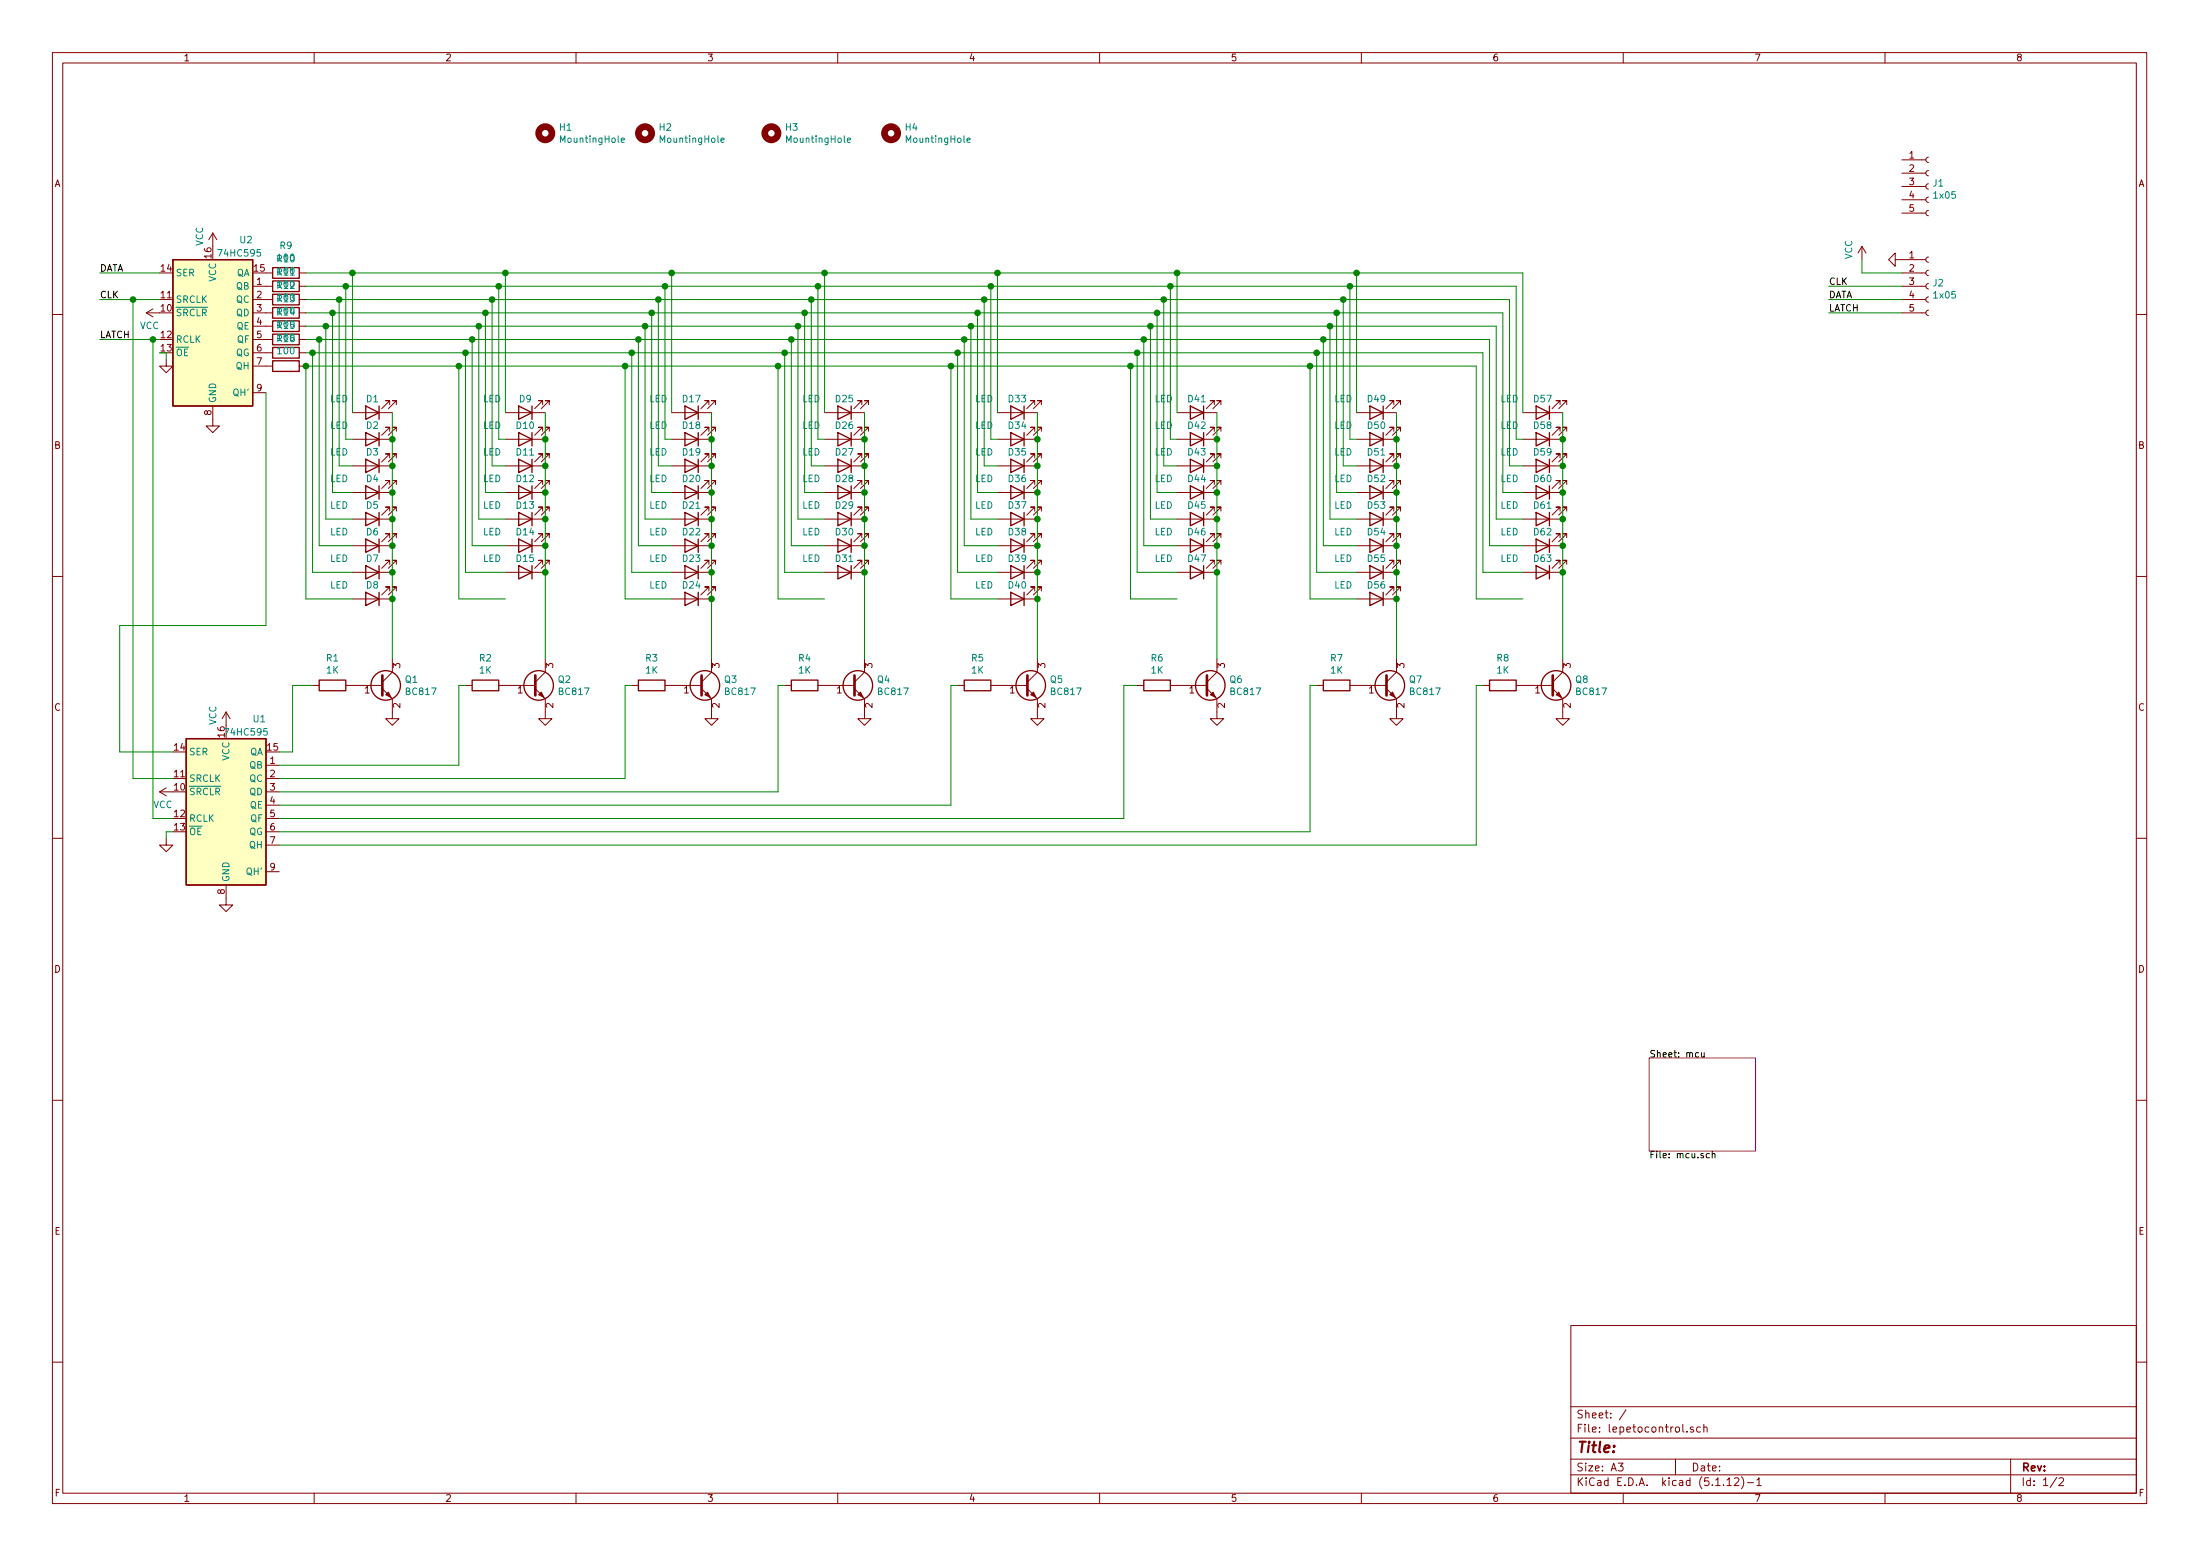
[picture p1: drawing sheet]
<svg xmlns="http://www.w3.org/2000/svg" width="420mm" height="297mm" viewBox="0 0 420 297" stroke-linecap="round" stroke-linejoin="round" font-family="sans-serif">
<g fill="none" stroke="#840000" stroke-width=".19">
<path d="M10 10h400v277h-400zM12 12h396v273.1h-396zM60 10v2M110 10v2M160 10v2M210 10v2M260 10v2M310 10v2M360 10v2M363.2 38.1h4.6M363.2 35.6h4.6M363.2 33.1h4.6"/>
<path d="M363.2 30.5h4.6M368.3 37.6l-.3 .1-.2 .4 .1 .3 .4 .2M368.3 35.1l-.3 .1-.2 .3 .1 .4 .4 .2M368.3 32.5l-.3 .2-.2 .3 .1 .4 .4 .2M368.3 30l-.3 .1-.2 .3 .1 .4 .4 .2M27.9 59.7h2.6M27.9 59.7l1.3 .8M29.2 59l-1.3 .7M40.6 44.5v2.5M40.6 44.5l-.7 1.3M40.6 44.5l.8 1.3M48.3 54.6h3.8"/>
<path d="M48.3 57.2h3.8M48.3 59.7h3.8M50.8 52.1h1.3M57.1 54.6h1.3M57.1 57.2h1.3M57.1 59.7h1.3M57.1 52.1h1.3M355.6 47l-.8 1.3M355.6 47v2.6M355.6 47l.8 1.3M361.9 49.6v-1.3l-1.2 1.3 1.2 1.2v-1.2h5.9M363.2 54.6h4.6"/>
<path d="M363.2 57.2h4.6M363.2 59.7h4.6M363.2 52.1h4.6M363.2 40.7h4.6M368.3 59.2l-.3 .1-.2 .4 .1 .3 .4 .2M368.3 56.7l-.3 .1-.2 .3 .1 .4 .4 .2M368.3 54.1l-.3 .1-.2 .4 .1 .4 .4 .2M368.3 51.6l-.3 .1-.2 .3 .1 .4 .4 .2M368.3 49.1l-.3 .1-.2 .3 .1 .4 .4 .2M368.3 40.2l-.3 .1-.2 .3 .1 .4 .4 .2M10 60h2M31.7 68.6v1.3h1.3l-1.3 1.3-1.2-1.3h1.2"/>
<path d="M40.6 77.5v3.8h1.3l-1.3 1.3-1.2-1.3h1.2M48.3 62.3h3.8M48.3 64.8h3.8M48.3 67.3h3.8M48.3 69.9h3.8M48.3 75h2.5M57.1 62.3h1.3M57.1 64.8h1.3M57.1 67.3h1.3M57.1 69.9h1.3M67.3 78.8h7.6M74.4 77.3v-.8h-.7h.7l-1.5 1.5"/>
<path d="M75.7 77.3v-.8h-.8h.8l-1.5 1.5M96.5 78.8h7.6M103.6 77.3v-.8h-.7h.7l-1.5 1.5M104.9 77.3v-.8h-.8h.8l-1.5 1.5M128.3 78.8h7.6M135.4 77.3v-.8h-.8h.8l-1.5 1.5M136.7 77.3v-.8h-.8h.8l-1.6 1.5M157.5 78.8h7.6M164.6 77.3v-.8h-.8h.8l-1.5 1.5M165.9 77.3v-.8h-.8h.8l-1.6 1.5M190.5 78.8h7.6M197.6 77.3v-.8h-.8h.8l-1.5 1.5"/>
<path d="M198.9 77.3v-.8h-.8h.8l-1.5 1.5M224.8 78.8h7.6M231.9 77.3v-.8h-.8h.8l-1.5 1.5M233.2 77.3v-.8h-.8h.8l-1.6 1.5M259.1 78.8h7.6M266.2 77.3v-.8h-.8h.8l-1.5 1.5M267.5 77.3v-.8h-.8h.8l-1.6 1.5M290.8 78.8h7.6M297.9 77.3v-.8h-.7h.7l-1.5 1.5M299.2 77.3v-.8h-.8h.8l-1.5 1.5M408 60h2M67.3 99.1h7.6"/>
<path d="M67.3 94h7.6M67.3 88.9h7.6M67.3 83.9h7.6M74.4 82.3v-.7h-.7h.7l-1.5 1.5M74.4 87.4v-.7h-.7h.7l-1.5 1.5M74.4 92.5v-.8h-.7h.7l-1.5 1.6M74.4 97.6v-.8h-.7h.7l-1.5 1.5M75.7 82.3v-.7h-.8h.8l-1.5 1.5M75.7 87.4v-.7h-.8h.8l-1.5 1.5M75.7 92.5v-.8h-.8h.8l-1.5 1.6M75.7 97.6v-.8h-.8h.8l-1.5 1.5M96.5 99.1h7.6"/>
<path d="M96.5 94h7.6M96.5 88.9h7.6M96.5 83.9h7.6M103.6 82.3v-.7h-.7h.7l-1.5 1.5M103.6 87.4v-.7h-.7h.7l-1.5 1.5M103.6 92.5v-.8h-.7h.7l-1.5 1.6M103.6 97.6v-.8h-.7h.7l-1.5 1.5M104.9 82.3v-.7h-.8h.8l-1.5 1.5M104.9 87.4v-.7h-.8h.8l-1.5 1.5M104.9 92.5v-.8h-.8h.8l-1.5 1.6M104.9 97.6v-.8h-.8h.8l-1.5 1.5M128.3 99.1h7.6"/>
<path d="M128.3 94h7.6M128.3 88.9h7.6M128.3 83.9h7.6M135.4 97.6v-.8h-.8h.8l-1.5 1.5M135.4 92.5v-.8h-.8h.8l-1.5 1.6M135.4 82.3v-.7h-.8h.8l-1.5 1.5M135.4 87.4v-.7h-.8h.8l-1.5 1.5M136.7 97.6v-.8h-.8h.8l-1.6 1.5M136.7 92.5v-.8h-.8h.8l-1.6 1.6M136.7 82.3v-.7h-.8h.8l-1.6 1.5M136.7 87.4v-.7h-.8h.8l-1.6 1.5M157.5 99.1h7.6"/>
<path d="M157.5 94h7.6M157.5 88.9h7.6M157.5 83.9h7.6M164.6 82.3v-.7h-.8h.8l-1.5 1.5M164.6 87.4v-.7h-.8h.8l-1.5 1.5M164.6 92.5v-.8h-.8h.8l-1.5 1.6M164.6 97.6v-.8h-.8h.8l-1.5 1.5M165.9 82.3v-.7h-.8h.8l-1.6 1.5M165.9 87.4v-.7h-.8h.8l-1.6 1.5M165.9 92.5v-.8h-.8h.8l-1.6 1.6M165.9 97.6v-.8h-.8h.8l-1.6 1.5M190.5 99.1h7.6"/>
<path d="M190.5 94h7.6M190.5 88.9h7.6M190.5 83.9h7.6M197.6 82.3v-.7h-.8h.8l-1.5 1.5M197.6 87.4v-.7h-.8h.8l-1.5 1.5M197.6 92.5v-.8h-.8h.8l-1.5 1.6M197.6 97.6v-.8h-.8h.8l-1.5 1.5M198.9 82.3v-.7h-.8h.8l-1.5 1.5M198.9 87.4v-.7h-.8h.8l-1.5 1.5M198.9 92.5v-.8h-.8h.8l-1.5 1.6M198.9 97.6v-.8h-.8h.8l-1.5 1.5M224.8 99.1h7.6"/>
<path d="M224.8 94h7.6M224.8 88.9h7.6M224.8 83.9h7.6M231.9 82.3v-.7h-.8h.8l-1.5 1.5M231.9 87.4v-.7h-.8h.8l-1.5 1.5M231.9 92.5v-.8h-.8h.8l-1.5 1.6M231.9 97.6v-.8h-.8h.8l-1.5 1.5M233.2 82.3v-.7h-.8h.8l-1.6 1.5M233.2 87.4v-.7h-.8h.8l-1.6 1.5M233.2 92.5v-.8h-.8h.8l-1.6 1.6M233.2 97.6v-.8h-.8h.8l-1.6 1.5M259.1 99.1h7.6"/>
<path d="M259.1 94h7.6M259.1 88.9h7.6M259.1 83.9h7.6M266.2 97.6v-.8h-.8h.8l-1.5 1.5M266.2 82.3v-.7h-.8h.8l-1.5 1.5M266.2 87.4v-.7h-.8h.8l-1.5 1.5M266.2 92.5v-.8h-.8h.8l-1.5 1.6M267.5 97.6v-.8h-.8h.8l-1.6 1.5M267.5 82.3v-.7h-.8h.8l-1.6 1.5M267.5 87.4v-.7h-.8h.8l-1.6 1.5M267.5 92.5v-.8h-.8h.8l-1.6 1.6M290.8 99.1h7.6"/>
<path d="M290.8 94h7.6M290.8 88.9h7.6M290.8 83.9h7.6M297.9 97.6v-.8h-.7h.7l-1.5 1.5M297.9 92.5v-.8h-.7h.7l-1.5 1.6M297.9 87.4v-.7h-.7h.7l-1.5 1.5M297.9 82.3v-.7h-.7h.7l-1.5 1.5M299.2 97.6v-.8h-.8h.8l-1.5 1.5M299.2 92.5v-.8h-.8h.8l-1.5 1.6M299.2 87.4v-.7h-.8h.8l-1.5 1.5M299.2 82.3v-.7h-.8h.8l-1.5 1.5M10 110h2"/>
<path d="M67.3 109.3h7.6M67.3 104.2h7.6M67.3 114.3h7.6M74.4 102.7v-.8h-.7h.7l-1.5 1.5M74.4 107.7v-.7h-.7h.7l-1.5 1.5M74.4 112.8v-.7h-.7h.7l-1.5 1.5M75.7 102.7v-.8h-.8h.8l-1.5 1.5M75.7 107.7v-.7h-.8h.8l-1.5 1.5M75.7 112.8v-.7h-.8h.8l-1.5 1.5M96.5 109.3h7.6M96.5 104.2h7.6M103.6 102.7v-.8h-.7h.7l-1.5 1.5"/>
<path d="M103.6 107.7v-.7h-.7h.7l-1.5 1.5M104.9 102.7v-.8h-.8h.8l-1.5 1.5M104.9 107.7v-.7h-.8h.8l-1.5 1.5M128.3 109.3h7.6M128.3 104.2h7.6M128.3 114.3h7.6M135.4 102.7v-.8h-.8h.8l-1.5 1.5M135.4 107.7v-.7h-.8h.8l-1.5 1.5M135.4 112.8v-.7h-.8h.8l-1.5 1.5M136.7 102.7v-.8h-.8h.8l-1.6 1.5M136.7 107.7v-.7h-.8h.8l-1.6 1.5M136.7 112.8v-.7h-.8h.8l-1.6 1.5"/>
<path d="M157.5 109.3h7.6M157.5 104.2h7.6M164.6 102.7v-.8h-.8h.8l-1.5 1.5M164.6 107.7v-.7h-.8h.8l-1.5 1.5M165.9 102.7v-.8h-.8h.8l-1.6 1.5M165.9 107.7v-.7h-.8h.8l-1.6 1.5M190.5 109.3h7.6M190.5 104.2h7.6M190.5 114.3h7.6M197.6 102.7v-.8h-.8h.8l-1.5 1.5M197.6 107.7v-.7h-.8h.8l-1.5 1.5M197.6 112.8v-.7h-.8h.8l-1.5 1.5"/>
<path d="M198.9 102.7v-.8h-.8h.8l-1.5 1.5M198.9 107.7v-.7h-.8h.8l-1.5 1.5M198.9 112.8v-.7h-.8h.8l-1.5 1.5M224.8 109.3h7.6M224.8 104.2h7.6M231.9 102.7v-.8h-.8h.8l-1.5 1.5M231.9 107.7v-.7h-.8h.8l-1.5 1.5M233.2 102.7v-.8h-.8h.8l-1.6 1.5M233.2 107.7v-.7h-.8h.8l-1.6 1.5M259.1 109.3h7.6M259.1 104.2h7.6M259.1 114.3h7.6"/>
<path d="M266.2 107.7v-.7h-.8h.8l-1.5 1.5M266.2 112.8v-.7h-.8h.8l-1.5 1.5M266.2 102.7v-.8h-.8h.8l-1.5 1.5M267.5 107.7v-.7h-.8h.8l-1.6 1.5M267.5 112.8v-.7h-.8h.8l-1.6 1.5M267.5 102.7v-.8h-.8h.8l-1.6 1.5M290.8 109.3h7.6M290.8 104.2h7.6M297.9 107.7v-.7h-.7h.7l-1.5 1.5M297.9 102.7v-.8h-.7h.7l-1.5 1.5M299.2 107.7v-.7h-.8h.8l-1.5 1.5M299.2 102.7v-.8h-.8h.8l-1.5 1.5"/>
<path d="M408 110h2M43.2 135.9l-.8 1.3M43.2 135.9v2.6M43.2 135.9l.7 1.3M59.7 130.8h1.3M66 130.8h7M73 131.5l1.9 1.9v3.8h1.3l-1.3 1.3-1.2-1.3h1.2M74.9 125.8v2.5l-1.9 1.9M88.9 130.8h1.3M95.2 130.8h7M102.2 131.5l1.9 1.9v3.8h1.3l-1.3 1.3-1.2-1.3h1.2M104.1 125.8v2.5l-1.9 1.9"/>
<path d="M120.6 130.8h1.3M127 130.8h7M134 131.5l1.9 1.9v3.8h1.3l-1.3 1.3-1.3-1.3h1.3M135.9 125.8v2.5l-1.9 1.9M149.9 130.8h1.2M156.2 130.8h7M163.2 131.5l1.9 1.9v3.8h1.3l-1.3 1.3-1.3-1.3h1.3M165.1 125.8v2.5l-1.9 1.9M182.9 130.8h1.2M189.2 130.8h7M196.2 131.5l1.9 1.9v3.8h1.3l-1.3 1.3-1.3-1.3h1.3M198.1 125.8v2.5l-1.9 1.9"/>
<path d="M217.2 130.8h1.2M223.5 130.8h7M230.5 131.5l1.9 1.9v3.8h1.3l-1.3 1.3-1.3-1.3h1.3M232.4 125.8v2.5l-1.9 1.9M251.5 130.8h1.2M257.8 130.8h7M264.8 131.5l1.9 1.9v3.8h1.3l-1.3 1.3-1.3-1.3h1.3M266.7 125.8v2.5l-1.9 1.9M283.2 130.8h1.3M289.6 130.8h6.9M296.5 131.5l1.9 1.9v3.8h1.3l-1.3 1.3-1.2-1.3h1.2M298.4 125.8v2.5l-1.9 1.9"/>
<path d="M30.5 151.2l1.2 .7M30.5 151.2h2.5M31.7 150.4l-1.2 .8M50.8 151.2h2.5M50.8 146.1h2.5M50.8 148.6h2.5M50.8 153.7h2.5M50.8 156.2h2.5M50.8 158.8h2.5M10 160h2M31.7 160.1v1.2h1.3l-1.3 1.3-1.2-1.3h1.2M43.2 168.9v3.9h1.2l-1.2 1.2-1.3-1.2h1.3"/>
<path d="M50.8 161.3h2.5M50.8 166.4h2.5M408 160h2M10 210h2M408 210h2M300 253h108v32.1h-108zM10 260h2M300 278.5h108M300 274.5h108M300 268.5h108M309 279.3h1l-.5 .6 .4 .1v.7l-.2 .1-.7-.1M310.5 269.1l-1.2 2"/>
<path d="M320 278.5v3M322.2 273.3v.1M323.4 272.5a.37 .37 0 0 0-.6 .1l.1 .2 .5 .2 .1 .1-.3 .3-.4-.1M324.7 272.5l-.4-.1-.3 .3 .1 .6 .2 .1 .4-.1M325.4 272.5h.1a.37 .37 0 0 1 .5 .1v.8M325.4 271.9v1.5M384 278.5v6.6M408 260h2M60 285.1v1.9M110 285.1v1.9M160 285.1v1.9M210 285.1v1.9"/>
<path d="M260 285.1v1.9M300 281.5h108M310 285.1v1.9M329.8 282.5l.5-.4v1.5M329.8 283.6h.9M331.2 282.3l.6-.2 .2 .2 .1 .2-.9 1.1h.9M332.6 281.9a1.71 1.71 0 0 1 0 2.3M333.7 283h1.2M335.5 282.5l.4-.4v1.5M335.5 283.6h.9M360 285.1v1.9M392.8 282l-1.3 2"/>
<path d="M393.2 282.3l.6-.2 .3 .4-.9 1.1h.9"/>
</g>
<path d="M315 202h20.3v17.7h-20.3z" fill="none" stroke="#840084" stroke-width=".19"/>
<path d="M324.4 201h-.4l-.2 .2 .1 .5h.5M324.9 201l.1 .7 .3 .1 .2-.1M325.5 201v.8M327 219.8v1.2M326.5 220.3l-.4-.1-.2 .2 .1 .6h.5M327 220.3l.2-.1 .3 .1v.7" fill="none" stroke="#000" stroke-width=".19"/>
<g fill="#ffffc2" stroke="#ffffc2" stroke-width=".19">
<path d="M33 49.6h15.3v27.9h-15.3z"/>
<path d="M35.6 141h15.2v27.9h-15.2z"/>
</g>
<g fill="none" stroke="#840000" stroke-width=".25">
<path d="M33 49.6h15.3v27.9h-15.3zM52.1 51.1h5v2h-5zM52.1 53.6h5v2.1h-5zM52.1 56.2h5v2h-5zM52.1 58.7h5v2h-5zM52.1 61.3h5v2h-5zM52.1 63.8h5v2h-5zM52.1 66.3h5v2.1h-5zM52.1 68.9h5v2h-5zM69.8 77.5l2.6 1.3-2.6 1.2zM72.4 77.5v2.5M99.1 77.5l2.5 1.3-2.5 1.2z"/>
<path d="M101.6 77.5v2.5M130.8 77.5l2.5 1.3-2.5 1.2zM133.3 77.5v2.5M160 77.5l2.6 1.3-2.6 1.2zM162.6 77.5v2.5M193 77.5l2.6 1.3-2.6 1.2zM195.6 77.5v2.5M227.3 77.5l2.6 1.3-2.6 1.2zM229.9 77.5v2.5M261.6 77.5l2.6 1.3-2.6 1.2zM264.2 77.5v2.5M293.4 77.5l2.5 1.3-2.5 1.2z"/>
<path d="M295.9 77.5v2.5M69.8 82.6l2.6 1.3-2.6 1.2zM69.8 87.7l2.6 1.2-2.6 1.3zM69.8 92.7l2.6 1.3-2.6 1.3zM69.8 97.8l2.6 1.3-2.6 1.3zM72.4 82.6v2.5M72.4 87.7v2.5M72.4 92.7v2.6M72.4 97.8v2.6M99.1 82.6l2.5 1.3-2.5 1.2zM99.1 87.7l2.5 1.2-2.5 1.3zM99.1 92.7l2.5 1.3-2.5 1.3z"/>
<path d="M99.1 97.8l2.5 1.3-2.5 1.3zM101.6 82.6v2.5M101.6 87.7v2.5M101.6 92.7v2.6M101.6 97.8v2.6M130.8 97.8l2.5 1.3-2.5 1.3zM130.8 92.7l2.5 1.3-2.5 1.3zM130.8 82.6l2.5 1.3-2.5 1.2zM130.8 87.7l2.5 1.2-2.5 1.3zM133.3 82.6v2.5M133.3 87.7v2.5M133.3 92.7v2.6"/>
<path d="M133.3 97.8v2.6M160 82.6l2.6 1.3-2.6 1.2zM160 87.7l2.6 1.2-2.6 1.3zM160 92.7l2.6 1.3-2.6 1.3zM160 97.8l2.6 1.3-2.6 1.3zM162.6 82.6v2.5M162.6 87.7v2.5M162.6 92.7v2.6M162.6 97.8v2.6M193 82.6l2.6 1.3-2.6 1.2zM193 87.7l2.6 1.2-2.6 1.3zM193 92.7l2.6 1.3-2.6 1.3z"/>
<path d="M193 97.8l2.6 1.3-2.6 1.3zM195.6 82.6v2.5M195.6 87.7v2.5M195.6 92.7v2.6M195.6 97.8v2.6M227.3 82.6l2.6 1.3-2.6 1.2zM227.3 87.7l2.6 1.2-2.6 1.3zM227.3 92.7l2.6 1.3-2.6 1.3zM227.3 97.8l2.6 1.3-2.6 1.3zM229.9 82.6v2.5M229.9 87.7v2.5M229.9 92.7v2.6"/>
<path d="M229.9 97.8v2.6M261.6 97.8l2.6 1.3-2.6 1.3zM261.6 82.6l2.6 1.3-2.6 1.2zM261.6 87.7l2.6 1.2-2.6 1.3zM261.6 92.7l2.6 1.3-2.6 1.3zM264.2 82.6v2.5M264.2 87.7v2.5M264.2 92.7v2.6M264.2 97.8v2.6M293.4 97.8l2.5 1.3-2.5 1.3zM293.4 92.7l2.5 1.3-2.5 1.3zM293.4 87.7l2.5 1.2-2.5 1.3z"/>
<path d="M293.4 82.6l2.5 1.3-2.5 1.2zM295.9 82.6v2.5M295.9 87.7v2.5M295.9 92.7v2.6M295.9 97.8v2.6M69.8 102.9l2.6 1.3-2.6 1.2zM69.8 108l2.6 1.3-2.6 1.2zM69.8 113.1l2.6 1.2-2.6 1.3zM72.4 102.9v2.5M72.4 108v2.5M72.4 113.1v2.5M99.1 102.9l2.5 1.3-2.5 1.2z"/>
<path d="M99.1 108l2.5 1.3-2.5 1.2zM101.6 102.9v2.5M101.6 108v2.5M130.8 102.9l2.5 1.3-2.5 1.2zM130.8 108l2.5 1.3-2.5 1.2zM130.8 113.1l2.5 1.2-2.5 1.3zM133.3 102.9v2.5M133.3 108v2.5M133.3 113.1v2.5M160 102.9l2.6 1.3-2.6 1.2zM160 108l2.6 1.3-2.6 1.2zM162.6 102.9v2.5"/>
<path d="M162.6 108v2.5M193 102.9l2.6 1.3-2.6 1.2zM193 108l2.6 1.3-2.6 1.2zM193 113.1l2.6 1.2-2.6 1.3zM195.6 102.9v2.5M195.6 108v2.5M195.6 113.1v2.5M227.3 102.9l2.6 1.3-2.6 1.2zM227.3 108l2.6 1.3-2.6 1.2zM229.9 102.9v2.5M229.9 108v2.5M261.6 108l2.6 1.3-2.6 1.2z"/>
<path d="M261.6 113.1l2.6 1.2-2.6 1.3zM261.6 102.9l2.6 1.3-2.6 1.2zM264.2 102.9v2.5M264.2 108v2.5M264.2 113.1v2.5M293.4 108l2.5 1.3-2.5 1.2zM293.4 102.9l2.5 1.3-2.5 1.2zM295.9 102.9v2.5M295.9 108v2.5M61 129.8h5v2.1h-5zM90.2 129.8h5v2.1h-5zM121.9 129.8h5.1v2.1h-5.1z"/>
<path d="M151.1 129.8h5.1v2.1h-5.1zM184.1 129.8h5.1v2.1h-5.1zM218.4 129.8h5.1v2.1h-5.1zM252.7 129.8h5.1v2.1h-5.1zM284.5 129.8h5.1v2.1h-5.1zM35.6 141h15.2v27.9h-15.2z"/>
<circle cx="73.7" cy="130.8" r="2.82"/>
<circle cx="102.9" cy="130.8" r="2.82"/>
<circle cx="134.6" cy="130.8" r="2.82"/>
<circle cx="163.8" cy="130.8" r="2.82"/>
<circle cx="196.8" cy="130.8" r="2.82"/>
<circle cx="231.1" cy="130.8" r="2.82"/>
<circle cx="265.4" cy="130.8" r="2.82"/>
<circle cx="297.2" cy="130.8" r="2.82"/>
</g>
<path d="M73 128.9v3.9M102.2 128.9v3.9M134 128.9v3.9M163.2 128.9v3.9M196.2 128.9v3.9M230.5 128.9v3.9M264.8 128.9v3.9M296.5 128.9v3.9" fill="none" stroke="#840000" stroke-width=".51"/>
<g fill="#840000" stroke="#840000" stroke-width=".19">
<path d="M297.2 132.6l.5-.5 .5 1z"/>
<path d="M265.4 132.6l.5-.5 .5 1z"/>
<path d="M231.1 132.6l.5-.5 .6 1z"/>
<path d="M196.8 132.6l.6-.5 .5 1z"/>
<path d="M164.3 132.1l.5 1-1-.5z"/>
<path d="M134.6 132.6l.5-.5 .5 1z"/>
<path d="M102.9 132.6l.5-.5 .5 1z"/>
<path d="M73.7 132.6l.5-.5 .5 1z"/>
</g>
<g fill="none" stroke="#840000" stroke-width="1.3">
<circle cx="104.1" cy="25.4" r="1.27"/>
<circle cx="123.2" cy="25.4" r="1.27"/>
<circle cx="147.3" cy="25.4" r="1.27"/>
<circle cx="170.2" cy="25.4" r="1.27"/>
</g>
<path d="M118.6 26.8l.7-.1-.1-.3h-.4l-.2 .1 .1 .6h.5M137.7 26.8l.6-.1v-.3h-.4l-.2 .1 .1 .6h.5M161.8 26.8l.6-.1v-.3h-.4l-.2 .1 .1 .6h.5M184.7 26.8l.6-.1-.1-.3h-.3l-.2 .1 .1 .6h.4" fill="none" stroke="#008484" stroke-width=".19"/>
<g fill="none" stroke="#008400" stroke-width=".19">
<path d="M19 57.2h11.5M19 52.1h11.5M25.4 57.2v91.4h7.6M58.4 59.7h228.6v34.3h3.8M58.4 54.6h231.2v29.3h1.2M58.4 57.2h229.9v31.7h2.5M58.4 52.1h232.4v26.7M63.5 59.7v34.3h3.8M64.8 57.2v31.7h2.5M66 54.6v29.3h1.3M67.3 52.1v26.7M92.7 59.7v34.3h3.8"/>
<path d="M94 57.2v31.7h2.5M95.2 54.6v29.3h1.3M96.5 52.1v26.7M124.5 59.7v34.3h3.8M125.7 57.2v31.7h2.6M127 54.6v29.3h1.3M128.3 52.1v26.7M153.7 59.7v34.3h3.8M154.9 57.2v31.7h2.6M156.2 54.6v29.3h1.3M157.5 52.1v26.7M186.7 59.7v34.3h3.8"/>
<path d="M188 57.2v31.7h2.5M189.2 54.6v29.3h1.3M190.5 52.1v26.7M221 59.7v34.3h3.8M222.2 57.2v31.7h2.6M223.5 54.6v29.3h1.3M224.8 52.1v26.7M255.3 59.7v34.3h3.8M256.5 57.2v31.7h2.6M257.8 54.6v29.3h1.3M259.1 52.1v26.7M349.2 59.7h14"/>
<path d="M349.2 57.2h14M349.2 54.6h14M355.6 49.6v2.5h7.6M19 64.8h11.5M29.2 64.8v91.4h3.8M31.7 67.3v1.3M50.8 75v44.4h-27.9v24.1h10.1M58.4 64.8h226.1v39.4h6.3M58.4 62.3h227.3v36.8h5.1M58.4 67.3h224.8v42h7.6M59.7 67.3v42h7.6M61 64.8v39.4h6.3"/>
<path d="M62.2 62.3v36.8h5.1M74.9 78.8v47M87.6 69.9v44.4h8.9M88.9 67.3v42h7.6M90.2 64.8v39.4h6.3M91.4 62.3v36.8h5.1M104.1 78.8v47M119.4 69.9v44.4h8.9M120.6 67.3v42h7.7M121.9 64.8v39.4h6.4M123.2 62.3v36.8h5.1M135.9 78.8v47"/>
<path d="M148.6 69.9v44.4h8.9M149.9 67.3v42h7.6M151.1 64.8v39.4h6.4M152.4 62.3v36.8h5.1M165.1 78.8v47M181.6 69.9v44.4h8.9M182.9 67.3v42h7.6M184.1 64.8v39.4h6.4M185.4 62.3v36.8h5.1M198.1 78.8v47M215.9 69.9v44.4h8.9M217.2 67.3v42h7.6"/>
<path d="M218.4 64.8v39.4h6.4M219.7 62.3v36.8h5.1M232.4 78.8v47M250.2 69.9v44.4h8.9M251.5 67.3v42h7.6M252.7 64.8v39.4h6.4M254 62.3v36.8h5.1M266.7 78.8v47M298.4 78.8v47M67.3 114.3h-8.9v-44.4h223.5v44.4h8.9M59.7 130.8h-3.8v12.7h-2.6M88.9 130.8h-1.3v15.3h-34.3"/>
<path d="M120.6 130.8h-1.2v17.8h-66.1M149.9 130.8h-1.3v20.4h-95.3M182.9 130.8h-1.3v22.9h-128.3M217.2 130.8h-2.6v25.4h-161.3M251.5 130.8h-1.3v28h-196.9M283.2 130.8h-1.3v30.5h-228.6M33 158.8h-1.3v1.3"/>
</g>
<g fill="#008400" stroke="#008400" stroke-width=".25">
<circle cx="25.4" cy="57.2" r=".51"/>
<circle cx="266.7" cy="109.3" r=".51"/>
<circle cx="266.7" cy="104.2" r=".51"/>
<circle cx="198.1" cy="94" r=".51"/>
<circle cx="266.7" cy="83.9" r=".51"/>
<circle cx="165.1" cy="94" r=".51"/>
<circle cx="74.9" cy="104.2" r=".51"/>
<circle cx="198.1" cy="99.1" r=".51"/>
<circle cx="61" cy="64.8" r=".51"/>
<circle cx="74.9" cy="109.3" r=".51"/>
<circle cx="266.7" cy="88.9" r=".51"/>
<circle cx="165.1" cy="88.9" r=".51"/>
<circle cx="266.7" cy="99.1" r=".51"/>
<circle cx="266.7" cy="94" r=".51"/>
<circle cx="165.1" cy="83.9" r=".51"/>
<circle cx="232.4" cy="94" r=".51"/>
<circle cx="198.1" cy="109.3" r=".51"/>
<circle cx="66" cy="54.6" r=".51"/>
<circle cx="64.8" cy="57.2" r=".51"/>
<circle cx="165.1" cy="109.3" r=".51"/>
<circle cx="67.3" cy="52.1" r=".51"/>
<circle cx="198.1" cy="88.9" r=".51"/>
<circle cx="63.5" cy="59.7" r=".51"/>
<circle cx="232.4" cy="83.9" r=".51"/>
<circle cx="59.7" cy="67.3" r=".51"/>
<circle cx="165.1" cy="104.2" r=".51"/>
<circle cx="232.4" cy="88.9" r=".51"/>
<circle cx="74.9" cy="83.9" r=".51"/>
<circle cx="232.4" cy="109.3" r=".51"/>
<circle cx="74.9" cy="88.9" r=".51"/>
<circle cx="58.4" cy="69.9" r=".51"/>
<circle cx="198.1" cy="104.2" r=".51"/>
<circle cx="74.9" cy="94" r=".51"/>
<circle cx="232.4" cy="99.1" r=".51"/>
<circle cx="198.1" cy="83.9" r=".51"/>
<circle cx="165.1" cy="99.1" r=".51"/>
<circle cx="74.9" cy="99.1" r=".51"/>
<circle cx="62.2" cy="62.3" r=".51"/>
<circle cx="232.4" cy="104.2" r=".51"/>
<circle cx="29.2" cy="64.8" r=".51"/>
<circle cx="123.2" cy="62.3" r=".51"/>
<circle cx="256.5" cy="57.2" r=".51"/>
<circle cx="92.7" cy="59.7" r=".51"/>
<circle cx="124.5" cy="59.7" r=".51"/>
<circle cx="153.7" cy="59.7" r=".51"/>
<circle cx="186.7" cy="59.7" r=".51"/>
<circle cx="221" cy="59.7" r=".51"/>
<circle cx="255.3" cy="59.7" r=".51"/>
<circle cx="91.4" cy="62.3" r=".51"/>
<circle cx="222.3" cy="57.2" r=".51"/>
<circle cx="152.4" cy="62.3" r=".51"/>
<circle cx="185.4" cy="62.3" r=".51"/>
<circle cx="104.1" cy="99.1" r=".51"/>
<circle cx="219.7" cy="62.3" r=".51"/>
<circle cx="254" cy="62.3" r=".51"/>
<circle cx="90.2" cy="64.8" r=".51"/>
<circle cx="121.9" cy="64.8" r=".51"/>
<circle cx="151.1" cy="64.8" r=".51"/>
<circle cx="257.8" cy="54.6" r=".51"/>
<circle cx="127" cy="54.6" r=".51"/>
<circle cx="95.3" cy="54.6" r=".51"/>
<circle cx="156.2" cy="54.6" r=".51"/>
<circle cx="259.1" cy="52.1" r=".51"/>
<circle cx="189.2" cy="54.6" r=".51"/>
<circle cx="224.8" cy="52.1" r=".51"/>
<circle cx="223.5" cy="54.6" r=".51"/>
<circle cx="190.5" cy="52.1" r=".51"/>
<circle cx="184.2" cy="64.8" r=".51"/>
<circle cx="157.5" cy="52.1" r=".51"/>
<circle cx="94" cy="57.2" r=".51"/>
<circle cx="128.3" cy="52.1" r=".51"/>
<circle cx="125.7" cy="57.2" r=".51"/>
<circle cx="96.5" cy="52.1" r=".51"/>
<circle cx="154.9" cy="57.2" r=".51"/>
<circle cx="188" cy="57.2" r=".51"/>
<circle cx="181.6" cy="69.9" r=".51"/>
<circle cx="87.6" cy="69.9" r=".51"/>
<circle cx="135.9" cy="104.2" r=".51"/>
<circle cx="135.9" cy="109.3" r=".51"/>
<circle cx="119.4" cy="69.9" r=".51"/>
<circle cx="74.9" cy="114.3" r=".51"/>
<circle cx="148.6" cy="69.9" r=".51"/>
<circle cx="298.4" cy="109.3" r=".51"/>
<circle cx="298.4" cy="104.2" r=".51"/>
<circle cx="135.9" cy="99.1" r=".51"/>
<circle cx="298.4" cy="99.1" r=".51"/>
<circle cx="215.9" cy="69.9" r=".51"/>
<circle cx="298.4" cy="94" r=".51"/>
<circle cx="298.4" cy="88.9" r=".51"/>
<circle cx="250.2" cy="69.9" r=".51"/>
<circle cx="104.1" cy="94" r=".51"/>
<circle cx="298.4" cy="83.9" r=".51"/>
<circle cx="104.1" cy="88.9" r=".51"/>
<circle cx="135.9" cy="83.9" r=".51"/>
<circle cx="218.4" cy="64.8" r=".51"/>
<circle cx="252.7" cy="64.8" r=".51"/>
<circle cx="88.9" cy="67.3" r=".51"/>
<circle cx="266.7" cy="114.3" r=".51"/>
<circle cx="104.1" cy="104.2" r=".51"/>
<circle cx="120.7" cy="67.3" r=".51"/>
<circle cx="104.1" cy="109.3" r=".51"/>
<circle cx="149.9" cy="67.3" r=".51"/>
<circle cx="104.1" cy="83.9" r=".51"/>
<circle cx="135.9" cy="88.9" r=".51"/>
<circle cx="182.9" cy="67.3" r=".51"/>
<circle cx="198.1" cy="114.3" r=".51"/>
<circle cx="217.2" cy="67.3" r=".51"/>
<circle cx="135.9" cy="114.3" r=".51"/>
<circle cx="135.9" cy="94" r=".51"/>
<circle cx="251.5" cy="67.3" r=".51"/>
</g>
<text font-size="2.8" fill="#840000" x="301" y="277.3">Title:</text>
<g font-size="2.1" fill="#840000">
<text x="301" y="273.5">File: lepetocontrol.sch</text>
<text x="301" y="270.8">Sheet: /</text>
<text x="301" y="280.9">Size: A3</text>
<text x="323" y="280.9">Date:</text>
<text x="386" y="280.9">Rev:</text>
<text x="301" y="283.7">KiCad E.D.A. kicad (5.1.12)-1</text>
<text x="386" y="283.7">Id: 1/2</text>
</g>
<g font-size="1.8" fill="#840000">
<text x="35" y="11.7">1</text>
<text x="85" y="11.7">2</text>
<text x="135" y="11.7">3</text>
<text x="185" y="11.7">4</text>
<text x="235" y="11.7">5</text>
<text x="285" y="11.7">6</text>
<text x="335" y="11.7">7</text>
<text x="385" y="11.7">8</text>
<text x="10.4" y="35.7">A</text>
<text x="364.6" y="30.3">1</text>
<text x="364.6" y="32.8">2</text>
<text x="364.6" y="35.3">3</text>
<text x="408.4" y="35.7">A</text>
<text x="364.6" y="37.9">4</text>
<text x="364.6" y="40.4">5</text>
<text x="30.8" y="51.9">14</text>
<text x="40.4" y="49.3" transform="rotate(-90 40.4 49.3)">16</text>
<text x="48.6" y="51.9">15</text>
<text x="364.6" y="49.3">1</text>
<text x="364.6" y="51.9">2</text>
<text x="30.8" y="59.5">10</text>
<text x="30.8" y="56.9">11</text>
<text x="49" y="54.4">1</text>
<text x="49" y="56.9">2</text>
<text x="49" y="59.5">3</text>
<text x="364.6" y="54.4">3</text>
<text x="364.6" y="56.9">4</text>
<text x="364.6" y="59.5">5</text>
<text x="30.8" y="64.6">12</text>
<text x="49" y="62">4</text>
<text x="49" y="64.6">5</text>
<text x="49" y="67.1">6</text>
<text x="49" y="69.6">7</text>
<text x="49" y="74.7">9</text>
<text x="40.4" y="79.3" transform="rotate(-90 40.4 79.3)">8</text>
<text x="10.4" y="85.7">B</text>
<text x="408.4" y="85.7">B</text>
<text x="76.5" y="127.5" transform="rotate(-90 76.5 127.5)">3</text>
<text x="105.7" y="127.5" transform="rotate(-90 105.7 127.5)">3</text>
<text x="137.4" y="127.5" transform="rotate(-90 137.4 127.5)">3</text>
<text x="166.6" y="127.5" transform="rotate(-90 166.6 127.5)">3</text>
<text x="199.6" y="127.5" transform="rotate(-90 199.6 127.5)">3</text>
<text x="233.9" y="127.5" transform="rotate(-90 233.9 127.5)">3</text>
<text x="268.2" y="127.5" transform="rotate(-90 268.2 127.5)">3</text>
<text x="300" y="127.5" transform="rotate(-90 300 127.5)">3</text>
<text x="10.4" y="135.7">C</text>
<text x="69.7" y="132.4">1</text>
<text x="76.5" y="135.1" transform="rotate(-90 76.5 135.1)">2</text>
<text x="98.9" y="132.4">1</text>
<text x="105.7" y="135.1" transform="rotate(-90 105.7 135.1)">2</text>
<text x="130.6" y="132.4">1</text>
<text x="137.4" y="135.1" transform="rotate(-90 137.4 135.1)">2</text>
<text x="159.8" y="132.4">1</text>
<text x="166.6" y="135.1" transform="rotate(-90 166.6 135.1)">2</text>
<text x="192.9" y="132.4">1</text>
<text x="199.6" y="135.1" transform="rotate(-90 199.6 135.1)">2</text>
<text x="227.2" y="132.4">1</text>
<text x="233.9" y="135.1" transform="rotate(-90 233.9 135.1)">2</text>
<text x="261.4" y="132.4">1</text>
<text x="268.2" y="135.1" transform="rotate(-90 268.2 135.1)">2</text>
<text x="293.2" y="132.4">1</text>
<text x="300" y="135.1" transform="rotate(-90 300 135.1)">2</text>
<text x="408.4" y="135.7">C</text>
<text x="33.3" y="143.3">14</text>
<text x="42.9" y="140.7" transform="rotate(-90 42.9 140.7)">16</text>
<text x="51.1" y="143.3">15</text>
<text x="33.3" y="148.4">11</text>
<text x="51.6" y="145.8">1</text>
<text x="51.6" y="148.4">2</text>
<text x="33.3" y="150.9">10</text>
<text x="33.3" y="156">12</text>
<text x="51.6" y="150.9">3</text>
<text x="51.6" y="153.5">4</text>
<text x="51.6" y="156">5</text>
<text x="33.3" y="158.5">13</text>
<text x="51.6" y="158.5">6</text>
<text x="51.6" y="161.1">7</text>
<text x="51.6" y="166.2">9</text>
<text x="42.9" y="170.7" transform="rotate(-90 42.9 170.7)">8</text>
<text x="10.4" y="185.7">D</text>
<text x="408.4" y="185.7">D</text>
<text x="10.4" y="235.7">E</text>
<text x="408.4" y="235.7">E</text>
<text x="10.5" y="285.7">F</text>
<text x="35" y="286.7">1</text>
<text x="85" y="286.7">2</text>
<text x="135" y="286.7">3</text>
<text x="185" y="286.7">4</text>
<text x="235" y="286.7">5</text>
<text x="285" y="286.7">6</text>
<text x="335" y="286.7">7</text>
<text x="385" y="286.7">8</text>
<text x="408.5" y="285.7">F</text>
</g>
<g font-size="1.8" fill="#008484">
<text x="106.9" y="25">H1</text>
<text x="107.2" y="27.3">MountingHole</text>
<text x="126" y="25">H2</text>
<text x="126.3" y="27.3">MountingHole</text>
<text x="150.1" y="25">H3</text>
<text x="150.4" y="27.3">MountingHole</text>
<text x="172.9" y="25">H4</text>
<text x="173.3" y="27.3">MountingHole</text>
<text x="369.2" y="35.6">J1</text>
<text x="369.4" y="37.9">1x05</text>
<text x="38.8" y="47" transform="rotate(-90 38.8 47)">VCC</text>
<text x="45.9" y="46.4">U2</text>
<text x="53.5" y="47.5">R9</text>
<text x="33.5" y="52.7">SER</text>
<text x="41.3" y="53.8" transform="rotate(-90 41.3 53.8)">VCC</text>
<text x="42" y="49">74HC595</text>
<text x="45.1" y="52.7">QA</text>
<text x="53.1" y="49.8">100</text>
<text x="53.1" y="52.4">100</text>
<text x="353.7" y="49.5" transform="rotate(-90 353.7 49.5)">VCC</text>
<text x="33.5" y="57.8">SRCLK</text>
<text x="45.1" y="55.3">QB</text>
<text x="45.1" y="57.8">QC</text>
<text x="53.1" y="54.9">100</text>
<text x="53.1" y="57.5">100</text>
<text x="369.2" y="54.7">J2</text>
<text x="369.4" y="57">1x05</text>
<text x="26.7" y="62.8">VCC</text>
<text x="33.5" y="60.4">SRCLR</text>
<text x="33.5" y="65.4">RCLK</text>
<text x="45.1" y="60.4">QD</text>
<text x="45.2" y="62.9">QE</text>
<text x="45.3" y="65.4">QF</text>
<text x="53.1" y="60">100</text>
<text x="53.1" y="62.5">100</text>
<text x="53.1" y="65.1">100</text>
<text x="33.5" y="68">OE</text>
<text x="45" y="68">QG</text>
<text x="45.1" y="70.5">QH</text>
<text x="53.1" y="67.6">100</text>
<text x="41.3" y="77" transform="rotate(-90 41.3 77)">GND</text>
<text x="44.7" y="75.6">QH'</text>
<text x="63" y="76.8">LED</text>
<text x="70" y="76.8">D1</text>
<text x="92.2" y="76.8">LED</text>
<text x="99.2" y="76.8">D9</text>
<text x="124" y="76.8">LED</text>
<text x="130.4" y="76.8">D17</text>
<text x="153.2" y="76.8">LED</text>
<text x="159.6" y="76.8">D25</text>
<text x="186.2" y="76.8">LED</text>
<text x="192.7" y="76.8">D33</text>
<text x="220.5" y="76.8">LED</text>
<text x="226.9" y="76.8">D41</text>
<text x="254.8" y="76.8">LED</text>
<text x="261.2" y="76.8">D49</text>
<text x="286.5" y="76.8">LED</text>
<text x="293" y="76.8">D57</text>
<text x="63" y="81.9">LED</text>
<text x="70" y="81.9">D2</text>
<text x="92.2" y="81.9">LED</text>
<text x="98.7" y="81.9">D10</text>
<text x="124" y="81.9">LED</text>
<text x="130.4" y="81.9">D18</text>
<text x="153.2" y="81.9">LED</text>
<text x="159.6" y="81.9">D26</text>
<text x="186.2" y="81.9">LED</text>
<text x="192.7" y="81.9">D34</text>
<text x="220.5" y="81.9">LED</text>
<text x="226.9" y="81.9">D42</text>
<text x="254.8" y="81.9">LED</text>
<text x="261.2" y="81.9">D50</text>
<text x="286.5" y="81.9">LED</text>
<text x="293" y="81.9">D58</text>
<text x="63" y="87">LED</text>
<text x="70" y="87">D3</text>
<text x="92.2" y="87">LED</text>
<text x="98.7" y="87">D11</text>
<text x="124" y="87">LED</text>
<text x="130.4" y="87">D19</text>
<text x="153.2" y="87">LED</text>
<text x="159.6" y="87">D27</text>
<text x="186.2" y="87">LED</text>
<text x="192.7" y="87">D35</text>
<text x="220.5" y="87">LED</text>
<text x="226.9" y="87">D43</text>
<text x="254.8" y="87">LED</text>
<text x="261.2" y="87">D51</text>
<text x="286.5" y="87">LED</text>
<text x="293" y="87">D59</text>
<text x="63" y="92">LED</text>
<text x="70" y="92">D4</text>
<text x="92.2" y="92">LED</text>
<text x="98.7" y="92">D12</text>
<text x="124" y="92">LED</text>
<text x="130.4" y="92">D20</text>
<text x="153.2" y="92">LED</text>
<text x="159.6" y="92">D28</text>
<text x="186.2" y="92">LED</text>
<text x="192.7" y="92">D36</text>
<text x="220.5" y="92">LED</text>
<text x="226.9" y="92">D44</text>
<text x="254.8" y="92">LED</text>
<text x="261.2" y="92">D52</text>
<text x="286.5" y="92">LED</text>
<text x="293" y="92">D60</text>
<text x="63" y="97.1">LED</text>
<text x="70" y="97.1">D5</text>
<text x="92.2" y="97.1">LED</text>
<text x="98.7" y="97.1">D13</text>
<text x="124" y="97.1">LED</text>
<text x="130.4" y="97.1">D21</text>
<text x="153.2" y="97.1">LED</text>
<text x="159.6" y="97.1">D29</text>
<text x="186.2" y="97.1">LED</text>
<text x="192.7" y="97.1">D37</text>
<text x="220.5" y="97.1">LED</text>
<text x="226.9" y="97.1">D45</text>
<text x="254.8" y="97.1">LED</text>
<text x="261.2" y="97.1">D53</text>
<text x="286.5" y="97.1">LED</text>
<text x="293" y="97.1">D61</text>
<text x="63" y="102.2">LED</text>
<text x="63" y="107.3">LED</text>
<text x="70" y="102.2">D6</text>
<text x="70" y="107.3">D7</text>
<text x="92.2" y="102.2">LED</text>
<text x="92.2" y="107.3">LED</text>
<text x="98.7" y="102.2">D14</text>
<text x="98.7" y="107.3">D15</text>
<text x="124" y="102.2">LED</text>
<text x="124" y="107.3">LED</text>
<text x="130.4" y="102.2">D22</text>
<text x="130.4" y="107.3">D23</text>
<text x="153.2" y="102.2">LED</text>
<text x="153.2" y="107.3">LED</text>
<text x="159.6" y="102.2">D30</text>
<text x="159.6" y="107.3">D31</text>
<text x="186.2" y="102.2">LED</text>
<text x="186.2" y="107.3">LED</text>
<text x="192.7" y="102.2">D38</text>
<text x="192.7" y="107.3">D39</text>
<text x="220.5" y="102.2">LED</text>
<text x="220.5" y="107.3">LED</text>
<text x="226.9" y="102.2">D46</text>
<text x="226.9" y="107.3">D47</text>
<text x="254.8" y="107.3">LED</text>
<text x="254.8" y="102.2">LED</text>
<text x="261.2" y="107.3">D55</text>
<text x="261.2" y="102.2">D54</text>
<text x="286.5" y="107.3">LED</text>
<text x="286.5" y="102.2">LED</text>
<text x="293" y="107.3">D63</text>
<text x="293" y="102.2">D62</text>
<text x="63" y="112.4">LED</text>
<text x="70" y="112.4">D8</text>
<text x="124" y="112.4">LED</text>
<text x="130.4" y="112.4">D24</text>
<text x="186.2" y="112.4">LED</text>
<text x="192.7" y="112.4">D40</text>
<text x="254.8" y="112.4">LED</text>
<text x="261.2" y="112.4">D56</text>
<text x="62.4" y="126.3">R1</text>
<text x="62.4" y="128.6">1K</text>
<text x="77.4" y="130.4">Q1</text>
<text x="91.6" y="126.3">R2</text>
<text x="91.6" y="128.6">1K</text>
<text x="106.6" y="130.4">Q2</text>
<text x="123.3" y="126.3">R3</text>
<text x="123.3" y="128.6">1K</text>
<text x="138.4" y="130.4">Q3</text>
<text x="152.6" y="126.3">R4</text>
<text x="152.6" y="128.6">1K</text>
<text x="167.6" y="130.4">Q4</text>
<text x="185.6" y="126.3">R5</text>
<text x="185.6" y="128.6">1K</text>
<text x="200.6" y="130.4">Q5</text>
<text x="219.9" y="126.3">R6</text>
<text x="219.9" y="128.6">1K</text>
<text x="234.9" y="130.4">Q6</text>
<text x="254.2" y="126.3">R7</text>
<text x="254.2" y="128.6">1K</text>
<text x="269.2" y="130.4">Q7</text>
<text x="285.9" y="126.3">R8</text>
<text x="285.9" y="128.6">1K</text>
<text x="300.9" y="130.4">Q8</text>
<text x="48.4" y="137.9">U1</text>
<text x="77.6" y="132.7">BC817</text>
<text x="106.9" y="132.7">BC817</text>
<text x="138.6" y="132.7">BC817</text>
<text x="167.8" y="132.7">BC817</text>
<text x="200.8" y="132.7">BC817</text>
<text x="235.1" y="132.7">BC817</text>
<text x="269.4" y="132.7">BC817</text>
<text x="301.2" y="132.7">BC817</text>
<text x="41.3" y="138.4" transform="rotate(-90 41.3 138.4)">VCC</text>
<text x="43.3" y="140.4">74HC595</text>
<text x="36.1" y="149.3">SRCLK</text>
<text x="36.1" y="144.2">SER</text>
<text x="43.8" y="145.2" transform="rotate(-90 43.8 145.2)">VCC</text>
<text x="47.7" y="146.7">QB</text>
<text x="47.7" y="144.2">QA</text>
<text x="47.7" y="149.3">QC</text>
<text x="29.3" y="154.3">VCC</text>
<text x="36.1" y="151.8">SRCLR</text>
<text x="47.7" y="151.8">QD</text>
<text x="47.7" y="154.3">QE</text>
<text x="36.1" y="156.9">RCLK</text>
<text x="36.1" y="159.4">OE</text>
<text x="47.5" y="159.4">QG</text>
<text x="47.7" y="162">QH</text>
<text x="47.8" y="156.9">QF</text>
<text x="47.2" y="167">QH'</text>
<text x="43.8" y="168.4" transform="rotate(-90 43.8 168.4)">GND</text>
</g>
<g font-size="1.8">
<text x="19" y="51.9">DATA</text>
<text x="19" y="56.9">CLK</text>
<text x="349.2" y="54.4">CLK</text>
<text x="349.2" y="59.5">LATCH</text>
<text x="349.2" y="56.9">DATA</text>
<text x="19" y="64.6">LATCH</text>
<text x="315" y="201.9">Sheet: mcu</text>
<text x="315" y="221.1">File: mcu.sch</text>
</g>
<text font-size="1.8" fill="#008400" x="30.8" y="67.1">13</text>
</svg>
